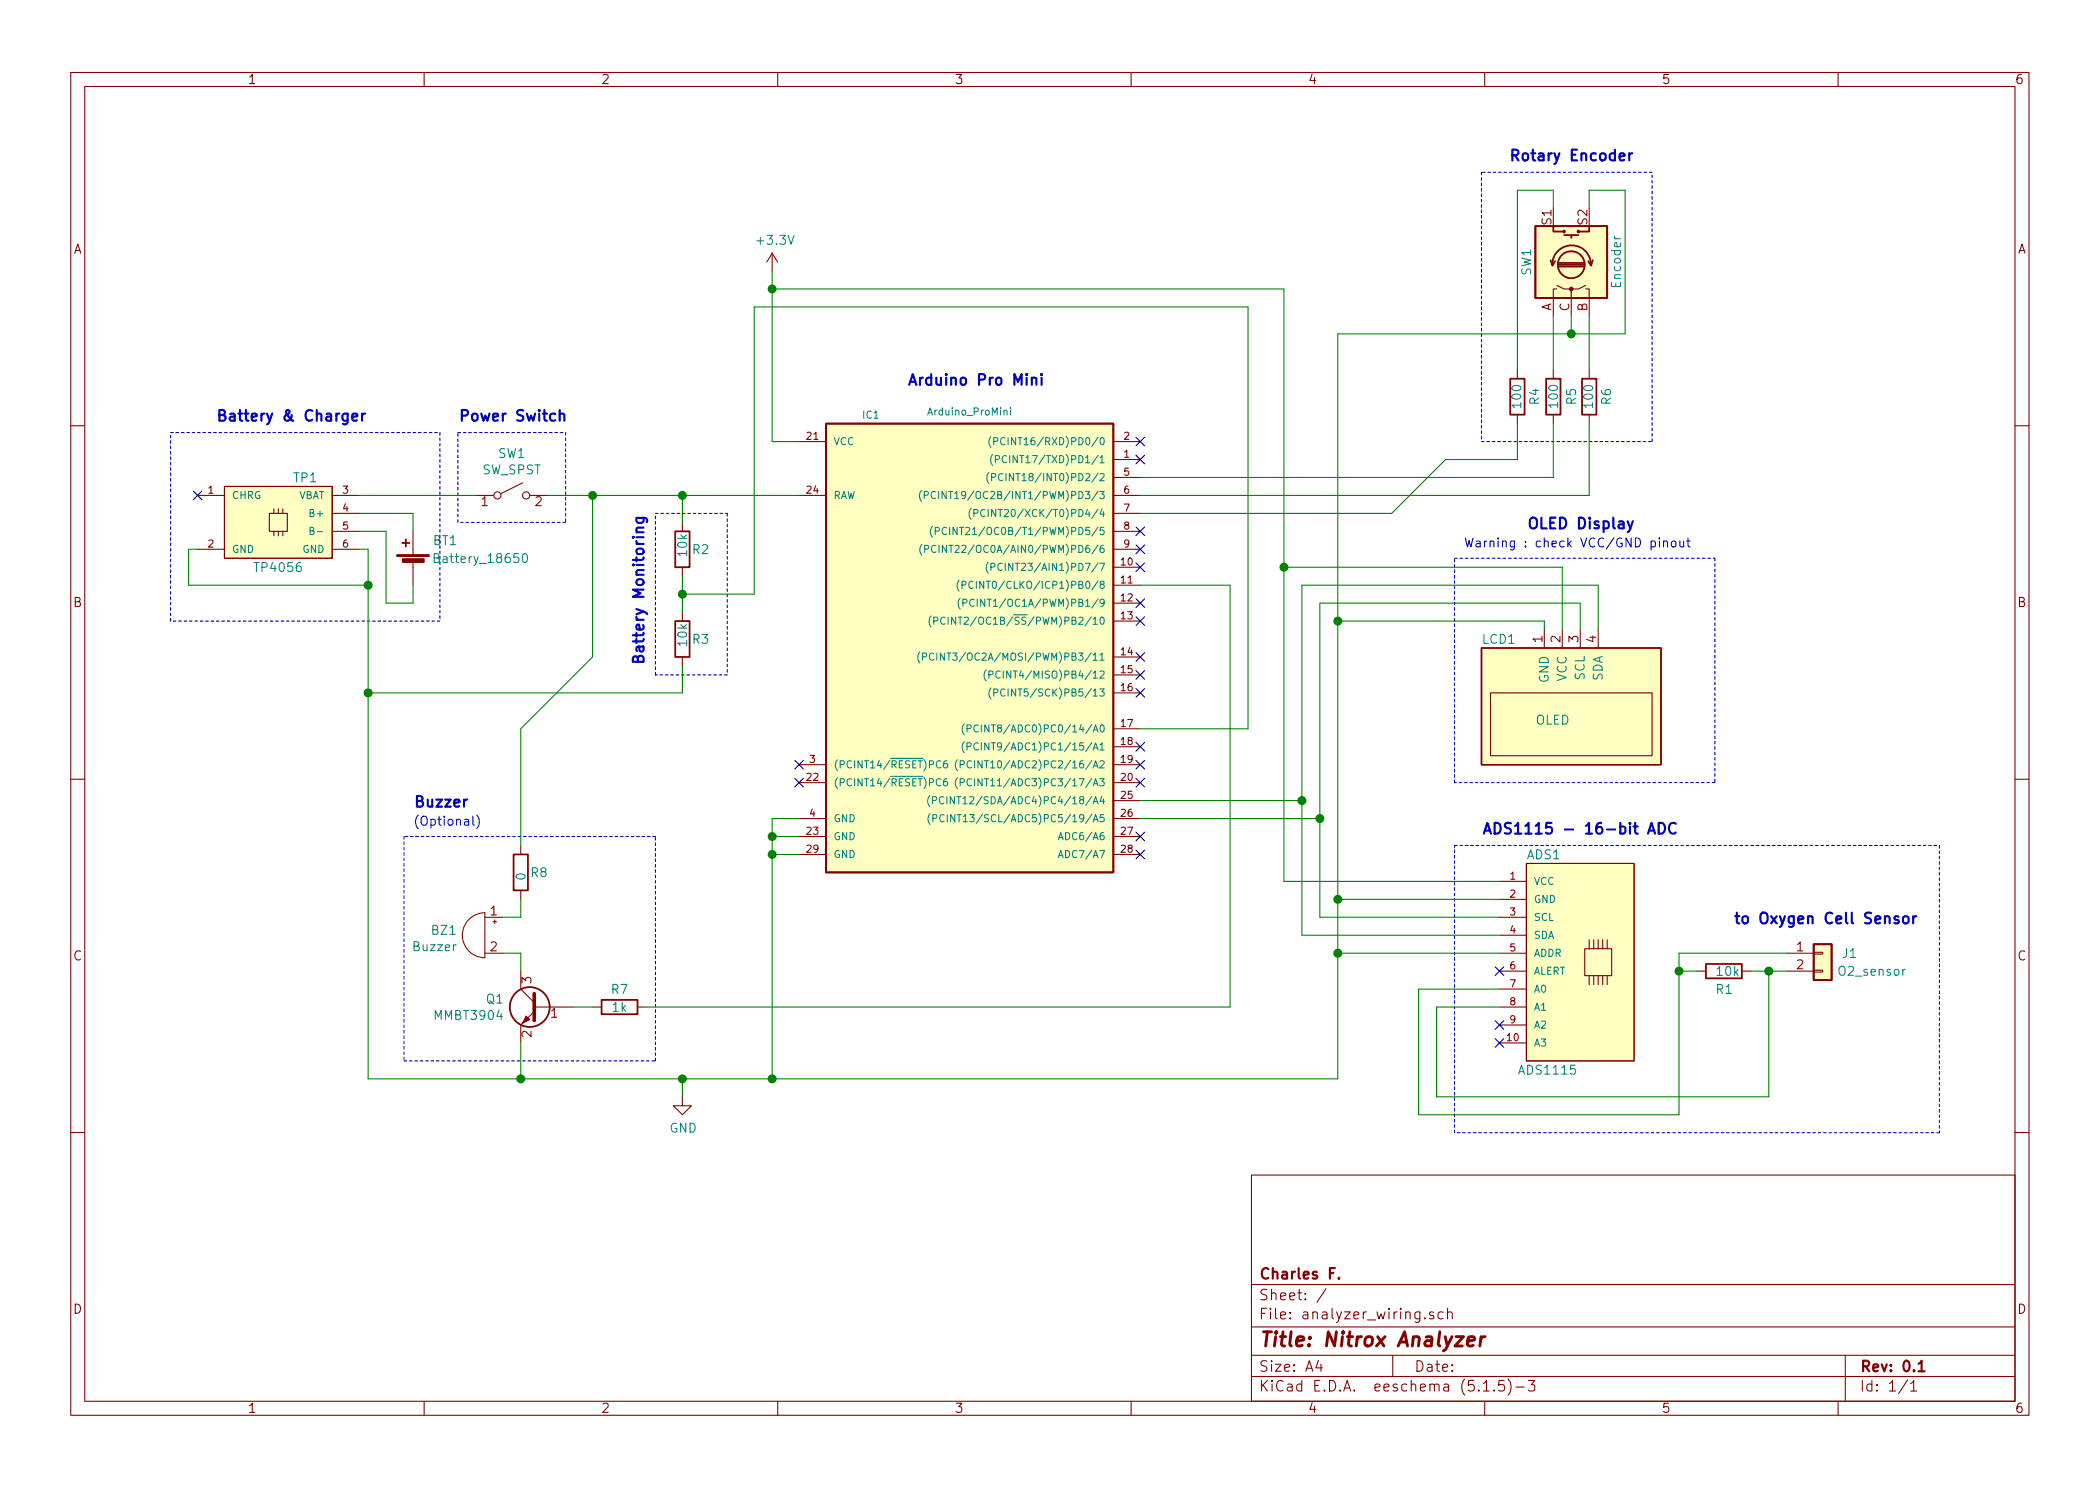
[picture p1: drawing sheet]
<svg xmlns="http://www.w3.org/2000/svg" width="297mm" height="210mm" viewBox="0 0 297 210" stroke-linecap="round" stroke-linejoin="round" font-family="sans-serif">
<g fill="none" stroke="#840000" stroke-width=".15">
<path d="M10 10.3h277v189.9h-277zM12 12.2h273v186.1h-273zM60 10.3v1.9M110 10.3v1.9M160 10.3v1.9M210 10.3v1.9M260 10.3v1.9M109.2 35.8l-.7 1.3M109.2 35.8v2.5M109.2 35.8l.8 1.3M214.6 52.3v1.3M214.6 58.7v1.2"/>
<path d="M219.7 52.3v1.3M219.7 58.7v1.2M220.2 40.9h-.5v3.8M220.2 40.4l1 .5h1v.5M224.3 40.9h.5v3.8M224.3 40.4l-1 .5h-1.1v3.8M224.8 52.3v1.3M224.8 58.7v1.2M10 60.2h2M27.9 70.1h3.8M27.9 77.7h3.8M31.7 68.8h15.3v10.2h-15.3z"/>
<path d="M38.1 72.6h2.5v2.6h-2.5zM38.7 75.2v.6zM38.7 72v.6zM39.4 75.2v.6zM39.4 72v.6zM40 75.2v.6zM40 72v.6zM47 70.1h3.8M47 72.6h3.8M47 75.2h3.8M47 77.7h3.8M58.4 75.2v3.3"/>
<path d="M58.4 79.5v3.3M67.3 70.1h2.5M73.9 68.3l-3 1.5M74.9 70.1h2.6M96.5 73.9v1.3M113 70.1h3.8M113 62.5h3.8M157.5 70.1h3.8M157.5 65h3.8M157.5 62.5h3.8M157.5 67.6h3.8M157.5 72.6h3.8"/>
<path d="M157.5 75.2h3.8M157.5 77.7h3.8M285 60.2h2M96.5 80.3v1.2M96.5 86.6v1.3M96.5 93v1.2M157.5 80.3h3.8M157.5 82.8h3.8M157.5 85.3h3.8M157.5 87.9h3.8M157.5 93h3.8M157.5 95.5h3.8"/>
<path d="M157.5 98h3.8M210.8 98h22.9v8.9h-22.9zM218.4 89.1v2.6M221 89.1v2.6M223.5 89.1v2.6M226.1 89.1v2.6M10 110.3h2M73.7 119.6v1.3M113 108.2h3.8M113 115.8h3.8M113 110.7h3.8M113 118.4h3.8"/>
<path d="M157.5 108.2h3.8M157.5 115.8h3.8M157.5 110.7h3.8M157.5 118.4h3.8M157.5 113.3h3.8M157.5 103.1h3.8M157.5 105.7h3.8M285 110.3h2M66.3 130.1a3.3 3.3 0 0 1 2.3-.9v6.3a3.2 3.2 0 0 1-2.9-2 3.2 3.2 0 0 1 .6-3.4zM68.6 129.8h2.5M68.6 134.9h2.5M69.7 130.4h.5"/>
<path d="M70 130.2v.5M73.7 126v1.2M73.7 137.4v2.5l1.9 2M113 120.9h3.8M157.5 120.9h3.8M212.1 129.8h3.8M212.1 134.9h3.8M212.1 137.4h3.8M212.1 124.7h3.8M212.1 127.2h3.8M212.1 132.3h3.8M212.1 139.9h3.8"/>
<path d="M215.9 122.2h15.2v27.9h-15.2zM224.2 134.2h3.8v3.8h-3.8zM224.8 138v1.3zM224.8 133v1.2zM225.4 138v1.3zM225.4 133v1.2zM226.1 138v1.3zM226.1 133v1.2zM226.7 138v1.3zM226.7 133v1.2zM227.3 138v1.3zM227.3 133v1.2z"/>
<path d="M240 137.4h1.3M246.4 137.4h1.2M252.7 134.9h3.8M252.7 137.4h3.8M256.5 137.3h1.3v.2h-1.3zM256.5 134.7h1.3v.3h-1.3zM75.6 143.1l-1.9 1.9v2.6M75.6 142.5h5.7M83.8 142.5h1.3M90.2 142.5h1.2M96.5 155.2v1.3h1.3l-1.3 1.2-1.3-1.2h1.3M212.1 142.5h3.8"/>
<path d="M212.1 147.6h3.8M212.1 145h3.8M10 160.2h2M177 166.3h108v32h-108zM285 160.2h2M60 198.3v1.9M110 198.3v1.9M160 198.3v1.9M177 194.8h108M177 191.8h108M177 187.8h108M177 181.8h108"/>
<path d="M186.5 192.5l-.4 1h1M186.8 193v1M187.6 182.3l-1.3 2M197 191.8v3M201.5 186.5h.1l-.1 .1v-.1v.1M202.8 185.7a.37 .37 0 0 0-.6 .1v.1a.54 .54 0 0 0 .6 .3v.3l-.2 .1-.4-.1M204.1 185.7a.48 .48 0 0 0-.6 0l-.1 .2 .1 .6a.48 .48 0 0 0 .6 0M204.7 185.7a.41 .41 0 0 1 .7 .1v.8M204.7 185.1v1.5M209.8 195.8l.5-.5v1.5M209.8 196.8h.9M210 198.3v1.9"/>
<path d="M211.3 196.7h.1l-.1 .1v-.1v.1M212.8 195.3h-.8v.7l.2-.1 .5 .1 .1 .2v.5l-.3 .1h-.3l-.2-.1M213.3 195.1a1.71 1.71 0 0 1 0 2.3M214.5 196.3h1.1M216.2 195.3h.9l-.5 .6 .4 .1a.65 .65 0 0 1 0 .7l-.2 .1h-.4l-.2-.1M260 198.3v1.9M261 191.8v6.5M269.8 195.2l-1.2 2M270.3 195.8l.3-.3 .1-.2v1.5M270.3 196.8h.8"/>
<circle cx="70.4" cy="70.1" r=".51"/>
<circle cx="74.4" cy="70.1" r=".51"/>
</g>
<path d="M188.8 179.4h-.7v1.5M189.4 180.8h.1l-.1 .1-.1-.1h.1v.1M271.4 193l.3-.2 .1-.3v1.5M271.4 194h.8" fill="none" stroke="#840000" stroke-width=".3"/>
<path d="M207.6 189.8l1-.2-.1-.4-.2-.1-.6 .1-.2 1 .3 .2 .6-.1M209.5 189.1l-.2 1.3M210.1 189.1a.54 .54 0 0 0-.7 .4" fill="none" stroke="#840000" stroke-width=".41"/>
<g fill="#840000" stroke="#840000" stroke-width=".15">
<path d="M56.1 78.5h4.6v.2h-4.6z"/>
<path d="M56.9 79.1h3.1v.5h-3.1z"/>
<path d="M74.4 143.8l.5 .5-1 .5z"/>
<circle cx="222.2" cy="40.9" r=".25"/>
</g>
<g fill="none" stroke="#840000" stroke-width=".25">
<path d="M217.2 32h10.1v10.2h-10.1zM219.3 36.8l.3 .8 .4-.6M219.6 37.5a2.74 2.74 0 0 1 2.7-2.8 2.74 2.74 0 0 1 2.7 2.8M219.7 32v.8h1.5M220.5 37.7h3.5M220.5 37.5h3.5M220.5 37.2h3.5M221.2 33.3h2.1M222.2 33.3v.3M224.8 32v.8h-1.5M225.3 36.8l-.3 .8-.3-.6M116.8 59.9h40.7v63.5h-40.7z"/>
<path d="M213.6 53.6h2v5.1h-2zM218.7 53.6h2v5.1h-2zM223.8 53.6h2v5.1h-2zM56.9 76.8h1M57.4 76.3v1M95.5 75.2h2v5.1h-2zM95.5 87.9h2v5.1h-2zM72.6 120.9h2.1v5.1h-2.1zM241.3 136.4h5.1v2h-5.1zM256.5 133.6h2.6v5.1h-2.6zM85.1 141.5h5.1v2h-5.1z"/>
<circle cx="221.2" cy="32.8" r=".13"/>
<circle cx="222.2" cy="37.5" r="1.9"/>
<circle cx="223.3" cy="32.8" r=".13"/>
<circle cx="74.9" cy="142.5" r="2.82"/>
</g>
<g fill="none" stroke="#008484" stroke-width=".15">
<path d="M228.4 33.4v.2l.2 .2M142 58.1h.1a.23 .23 0 0 1 .3 .1v.5M142.9 57.7v.1M142.9 58v.7M43.9 75.1h.4v-.4l-.4-.1v1h.3l.2-.3-.2-.2M44.9 75.2h.7M61.4 78.9h.6l.1-.3-.3-.3h-.4v1.3h.5l.3-.2a.36 .36 0 0 0-.4-.5M74 78.5l.2-.2a.73 .73 0 0 1 .1 1.3l-.2-.1-.2-.1v-.6zM130.4 69.4a1.13 1.13 0 0 0 0 1.5M130.4 77a1.13 1.13 0 0 0 0 1.6M130.7 70.1l.5-.1 .1-.1v-.3l-.6-.1v1.1M130.8 77.7l.5-.1 .1-.1-.1-.3h-.5v1"/>
<path d="M131.9 74.5a1.13 1.13 0 0 0 0 1.5M132.3 75.2l.5-.1 .1-.2-.1-.2-.5-.1v1M132.3 69.6a.47 .47 0 0 0-.6 .4 .47 .47 0 0 0 .6 .5M132.4 77.2a.47 .47 0 0 0-.7 .4 .47 .47 0 0 0 .6 .5h.1M132.8 69.5v1.1M132.8 77.2v1M133.8 69.5v1.1l-.6-1.1v1.1M133.9 74.7a.47 .47 0 0 0-.7 .4 .47 .47 0 0 0 .6 .5l.1-.1M133.9 77.2v1l-.6-1v1M134.3 74.6v1M135.4 74.6v1l-.6-1v1M137.4 71.9a1.2 1.2 0 0 0 0 1.6"/>
<path d="M137.7 72.6h.5l.1-.2v-.2l-.6-.1v1M139.3 72.2a.47 .47 0 0 0-.6 .4 .47 .47 0 0 0 .6 .4M139.8 79.5a1.2 1.2 0 0 0 0 1.6M139.8 72.1v1M139.9 66.8a1.2 1.2 0 0 0 0 1.6M140.2 61.8a1.2 1.2 0 0 0 0 1.5M140.3 67.5h.4l.1-.2v-.2l-.5-.1v1M140.4 64.3a1.2 1.2 0 0 0 0 1.6M140.6 62.5l.4-.1 .1-.2v-.2l-.5-.1v1M140.8 65l.5-.1 .1-.1-.1-.3h-.5v1M141.8 79.8a.4 .4 0 0 0-.5 0 .4 .4 0 0 0-.2 .5 .37 .37 0 0 0 .2 .4 .37 .37 0 0 0 .5-.1M141.9 67.1a.47 .47 0 0 0-.7 .4 .47 .47 0 0 0 .6 .5l.1-.1"/>
<path d="M142.2 62a.49 .49 0 0 0-.7 .3 .49 .49 0 0 0 .5 .6l.2-.1M142.4 64.5a.47 .47 0 0 0-.6 .4 .47 .47 0 0 0 .5 .5h.1M130.1 92.2a1.2 1.2 0 0 0 0 1.6M130.5 92.9h.5v-.4l-.5-.1v1M131.7 87.2a1.2 1.2 0 0 0 0 1.5M132.1 87.9l.5-.1 .1-.2-.1-.2-.5-.1v1M132.1 92.5a.4 .4 0 0 0-.5 0 .4 .4 0 0 0-.1 .5 .37 .37 0 0 0 .1 .4 .37 .37 0 0 0 .5-.1M132.5 92.4v1M133.6 92.4v1l-.6-1v1M133.7 87.4a.47 .47 0 0 0-.7 .4 .47 .47 0 0 0 .6 .5l.1-.1M134.1 87.3v1M135.2 87.3v1l-.6-1v1"/>
<path d="M135.7 82.1a1.2 1.2 0 0 0 0 1.5M135.8 84.6a1.2 1.2 0 0 0 0 1.6M136.1 82.8l.5-.1v-.4l-.5-.1v1.1M136.2 85.3h.5l.1-.2-.1-.2-.5-.1v1M137.6 82.3a.4 .4 0 0 0-.4 0 .4 .4 0 0 0-.2 .5 .37 .37 0 0 0 .2 .4 .37 .37 0 0 0 .4 0M137.8 84.9a.47 .47 0 0 0-.6 .4 .47 .47 0 0 0 .5 .4h.1M138.1 82.2v1.1M139.5 94.8a1.13 1.13 0 0 0 0 1.5M139.9 95.5l.5-.1 .1-.1-.1-.3-.5-.1v1.1M140.2 80.2h.4l.1-.2v-.2l-.5-.1v1M140.2 97.3a1.2 1.2 0 0 0 0 1.6M140.6 98h.4l.1-.2v-.2l-.5-.1v1"/>
<path d="M141.5 95a.47 .47 0 0 0-.7 .4 .47 .47 0 0 0 .6 .5h.1M142.2 97.6a.49 .49 0 0 0-.7 .3 .49 .49 0 0 0 .5 .6l.2-.1M131.5 112.6a1.2 1.2 0 0 0 0 1.5M131.5 115.1a1.2 1.2 0 0 0 0 1.6M131.9 113.3l.5-.1 .1-.2-.1-.2-.5-.1v1M132 115.8l.4-.1 .1-.4h-.5v1M133.1 107.7a.47 .47 0 0 0-.7 .4 .47 .47 0 0 0 .6 .5h.1M133.1 110.3a.47 .47 0 0 0-.7 .4 .47 .47 0 0 0 .6 .4h.1M133.5 112.8a.49 .49 0 0 0-.7 .3 .49 .49 0 0 0 .5 .6l.2-.1M133.5 115.3a.4 .4 0 0 0-.5 0 .4 .4 0 0 0-.1 .5l.2 .4 .2 .1 .2-.1M133.9 107.6l-.2 .1a.66 .66 0 0 0 0 1l.3-.1v-.4l-.2-.2h-.1l-.2 .2M133.9 110.2h-.2a.66 .66 0 0 0 0 1l.3-.1v-.4l-.2-.1h-.1l-.2 .1"/>
<path d="M133.9 112.7v1M134 115.3v1M135 112.7v1l-.6-1v1M135.1 115.3v1l-.6-1v1M135.4 110a1.13 1.13 0 0 0 0 1.6M135.4 107.5a1.13 1.13 0 0 0 0 1.5M135.8 110.7h.5l.1-.2-.1-.2-.5-.1v1M135.8 108.2l.5-.1 .1-.1-.1-.3-.5-.1v1.1M136.4 102.4a1.13 1.13 0 0 0 0 1.6M136.4 104.9a1.13 1.13 0 0 0 0 1.6M136.8 103.1l.5-.1 .1-.1-.1-.3h-.5v1M136.8 105.6h.5l.1-.2-.1-.2-.5-.1v1"/>
<path d="M137.4 110.3a.47 .47 0 0 0-.6 .4 .47 .47 0 0 0 .6 .4M137.4 107.7a.47 .47 0 0 0-.6 .4 .47 .47 0 0 0 .6 .5M137.8 107.6v1.1M137.8 110.2v1M138.4 102.6a.47 .47 0 0 0-.7 .4 .47 .47 0 0 0 .6 .5h.1M138.4 105.2a.47 .47 0 0 0-.7 .4 .47 .47 0 0 0 .6 .5l.1-.1M138.8 102.6v1M138.8 105.1v1M149.7 118.8l.3-1 .4 1M149.8 118.5h.5M149.7 121.4l.3-1.1 .4 1.1M149.8 121.1h.5"/>
<path d="M269.5 137.2h-.2l-.2 .2"/>
</g>
<g fill="#ffffc2" stroke="#ffffc2" stroke-width=".14">
<path d="M256.5 133.6h2.6v5.1h-2.6z"/>
<path d="M217.2 32h10.1v10.2h-10.1z"/>
<path d="M116.8 59.9h40.7v63.5h-40.7z"/>
<path d="M31.7 68.8h15.3v10.2h-15.3z"/>
<path d="M209.5 91.7h25.4v16.5h-25.4z"/>
<path d="M215.9 122.2h15.2v27.9h-15.2z"/>
</g>
<path d="M209.5 91.7h25.4v16.5h-25.4z" fill="none" stroke="#840000" stroke-width=".2"/>
<path d="M75.6 140.6v3.8" fill="none" stroke="#840000" stroke-width=".51"/>
<g fill="none" stroke="#0000c2" stroke-width=".15" stroke-dasharray=".4 .4">
<path d="M209.5 24.4v38.1M233.7 24.4h-24.2M24.1 61.2h38.1M62.2 61.2v26.7M64.8 61.2h15.2M64.8 73.9v-12.7M80 73.9h-15.2M80 61.2v12.7M92.7 72.6h10.2M102.9 72.6v22.9M205.7 79h36.9M209.5 62.5h24.2"/>
<path d="M233.7 62.5v-38.1M242.6 79v31.7M24.1 87.9v-26.7M62.2 87.9h-38.1M92.7 95.5v-22.9M102.9 95.5h-10.2M57.1 118.4v31.7M92.7 118.4h-35.6M205.7 119.6h68.6M205.7 110.7v-31.7M242.6 110.7h-36.9M274.3 119.6v40.7"/>
<path d="M57.1 150.1h35.6M92.7 150.1v-31.7M205.7 160.3v-40.7M274.3 160.3h-68.6"/>
</g>
<g fill="none" stroke="#008400" stroke-width=".15">
<path d="M109.2 38.3v24.2h3.8M219.7 29.5v-2.6h-5.1v25.4M224.8 29.5v-2.6h5.1v20.3h-40.7v105.4h-137.1v-74.9h-1.3M109.2 40.9h72.4v83.8h30.5M214.6 59.9v5.1h-10.1l-7.7 7.6h-35.5M219.7 59.9v7.7h-58.4M219.7 44.7v7.6M222.2 44.7v2.5M224.8 59.9v10.2h-63.5M224.8 44.7v7.6M27.9 77.7h-1.2v5.1h25.4M50.8 75.2h3.8v10.1h3.8v-2.5"/>
<path d="M50.8 70.1h16.5M50.8 72.6h7.6v2.6M77.5 70.1h35.5M83.8 70.1v22.9l-10.1 10.1v16.5M96.5 70.1v3.8M96.5 81.5v5.1M96.5 94.2v3.8h-44.4M96.5 84.1h10.2v-40.7h69.8v59.7h-15.2M161.3 82.8h12.7v59.7h-82.6M181.6 80.3h39.4v8.8M189.2 87.9h29.2v1.2M223.5 89.1v-3.8h-36.8v44.5h25.4"/>
<path d="M226.1 89.1v-6.3h-42v49.5h28M109.2 118.4h3.8M113 115.8h-3.8v36.8M161.3 115.8h25.4M161.3 113.3h22.8M71.1 134.9h2.6v2.5M73.7 127.2v2.6h-2.6M109.2 120.9h3.8M189.2 134.9h22.9M189.2 127.2h22.9M237.5 137.4h2.5M247.6 137.4h5.1"/>
<path d="M250.2 137.4v17.8h-47v-12.7h8.9M252.7 134.9h-15.2v22.8h-36.8v-17.8h11.4M73.7 147.6v5M81.3 142.5h2.5M96.5 152.6v2.6"/>
</g>
<g fill="none" stroke="#0000c2" stroke-width=".3">
<path d="M230.5 21.7v1M230.9 21.7l-.3 .1-.1 .2M49.8 59l.7-.1v-.3l-.5-.1-.2 .2 .1 .8h.1h.5M51.2 58.5v1M51.6 58.5l-.2 .1-.2 .2M79.2 58.6a.41 .41 0 0 1 .6 .1v.8M145.9 53.6a.4 .4 0 0 1 .7 0v.9M147.3 52.9l-.1 .1h.2l-.1-.1v.2M147.3 53.4v1.1M90 73.3h1.4a.41 .41 0 0 1 .1 .6M90.1 73.3l-.1 .4 .3 .3h.4l.3-.2v-.1v-.4M91 74.6l-.9 .1a.45 .45 0 0 0 0 .6"/>
<path d="M231 73.8l-.5 1.3-.3 .2M66.1 113.1l-.3 .1-.2 .2M233.1 118l.5-1.6 .5 1.6M233.2 117.5h.8M234.6 116.4a.77 .77 0 0 1 .9 .8 .77 .77 0 0 1-.9 .8zM237 116.6a.63 .63 0 0 0-.7 0 .63 .63 0 0 0-.2 .7 .58 .58 0 0 0 .3 .6 .58 .58 0 0 0 .6-.1M268.5 129.7l-.4-.1-.2 .2 .1 .3 .5 .1v.4l-.1 .1-.5-.1M269.2 129.8a.44 .44 0 0 1 .8 .1v.4a.42 .42 0 0 1-.4 .4 .42 .42 0 0 1-.4-.4zM270.6 129.6v1.1M271.1 129.6l-.3 .1-.2 .2"/>
</g>
<path d="M234.7 76.1l-.1 .1h.1v-.1v.1M234.7 76.5v.9M235.3 76.7l.1-.1a.31 .31 0 0 1 .5 .1v.7M235.3 76.5v.9M236.5 76.6l.3-.1 .2 .2 .1 .5-.1 .1-.3 .1-.3-.2v-.4zM237.6 76.5v.7a.31 .31 0 0 0 .5 .1h.1M238.2 76.5v.9M238.6 76.5h.5M238.8 76.1v1.1v.1l.3 .1M66.9 115.5v1.1l.2 .2M67.4 115.3a1.47 1.47 0 0 1 0 1.9" fill="none" stroke="#0000c2" stroke-width=".15"/>
<g fill="#008400" stroke="#008400" stroke-width=".25">
<circle cx="83.8" cy="70.1" r=".51"/>
<circle cx="109.2" cy="40.9" r=".51"/>
<circle cx="186.7" cy="115.8" r=".51"/>
<circle cx="237.5" cy="137.4" r=".51"/>
<circle cx="184.2" cy="113.3" r=".51"/>
<circle cx="250.2" cy="137.4" r=".51"/>
<circle cx="96.5" cy="70.1" r=".51"/>
<circle cx="181.6" cy="80.3" r=".51"/>
<circle cx="96.5" cy="84.1" r=".51"/>
<circle cx="189.2" cy="134.9" r=".51"/>
<circle cx="189.2" cy="127.2" r=".51"/>
<circle cx="109.2" cy="152.6" r=".51"/>
<circle cx="96.5" cy="152.6" r=".51"/>
<circle cx="52.1" cy="98" r=".51"/>
<circle cx="73.7" cy="152.6" r=".51"/>
<circle cx="109.2" cy="118.4" r=".51"/>
<circle cx="189.2" cy="87.9" r=".51"/>
<circle cx="222.3" cy="47.2" r=".51"/>
<circle cx="109.2" cy="120.9" r=".51"/>
<circle cx="52.1" cy="82.8" r=".51"/>
</g>
<g fill="none" stroke="#000084" stroke-width=".15">
<path d="M27.3 69.5l1.2 1.2M28.5 69.5l-1.2 1.2M160.7 61.9l1.2 1.2M160.7 64.4l1.2 1.2M160.7 74.6l1.2 1.2M160.7 77.1l1.2 1.2M160.7 79.6l1.2 1.3M161.9 61.9l-1.2 1.2M161.9 64.4l-1.2 1.2M161.9 74.6l-1.2 1.2M161.9 77.1l-1.2 1.2M161.9 79.6l-1.2 1.3"/>
<path d="M160.7 94.9l1.2 1.2M160.7 97.4l1.2 1.2M160.7 92.3l1.2 1.3M160.7 87.3l1.2 1.2M160.7 84.7l1.2 1.2M161.9 94.9l-1.2 1.2M161.9 97.4l-1.2 1.2M161.9 92.3l-1.2 1.3M161.9 87.3l-1.2 1.2M161.9 84.7l-1.2 1.2M112.4 107.6l1.2 1.2M112.4 110.1l1.2 1.2"/>
<path d="M113.6 107.6l-1.2 1.2M113.6 110.1l-1.2 1.2M160.7 105l1.2 1.3M160.7 107.6l1.2 1.2M160.7 110.1l1.2 1.2M160.7 117.7l1.2 1.3M161.9 105l-1.2 1.3M161.9 107.6l-1.2 1.2M161.9 110.1l-1.2 1.2M161.9 117.7l-1.2 1.3M160.7 120.3l1.2 1.2M161.9 120.3l-1.2 1.2"/>
<path d="M211.5 136.8l1.2 1.2M212.7 136.8l-1.2 1.2M211.5 144.4l1.2 1.2M211.5 147l1.2 1.2M212.7 144.4l-1.2 1.2M212.7 147l-1.2 1.2"/>
</g>
<text font-size="2.8" fill="#840000" x="178" y="190.5">Title: Nitrox Analyzer</text>
<g font-size="2.1" fill="#0000c2">
<text x="213.4" y="22.8">Rotary Encoder</text>
<text x="30.5" y="59.6">Battery &amp; Charger</text>
<text x="64.8" y="59.6">Power Switch</text>
<text x="128.3" y="54.5">Arduino Pro Mini</text>
<text x="215.9" y="74.8">OLED Display</text>
<text x="91.1" y="94.2" transform="rotate(-90 91.1 94.2)">Battery Monitoring</text>
<text x="58.4" y="114.2">Buzzer</text>
<text x="209.5" y="118">ADS1115 - 16-bit ADC</text>
<text x="245.1" y="130.7">to Oxygen Cell Sensor</text>
</g>
<g font-size="2.1" fill="#840000">
<text x="178" y="184">Sheet: /</text>
<text x="178" y="181">Charles F.</text>
<text x="178" y="186.7">File: analyzer_wiring.sch</text>
<text x="178" y="196.9">KiCad E.D.A. eeschema (5.1.5)-3</text>
<text x="178" y="194.1">Size: A4</text>
<text x="200" y="194.1">Date:</text>
<text x="263" y="194.1">Rev: 0.1</text>
<text x="263" y="196.9">Id: 1/1</text>
</g>
<g font-size="1.8" fill="#840000">
<text x="35" y="11.9">1</text>
<text x="85" y="11.9">2</text>
<text x="135" y="11.9">3</text>
<text x="185" y="11.9">4</text>
<text x="235" y="11.9">5</text>
<text x="285" y="11.9">6</text>
<text x="10.4" y="35.9">A</text>
<text x="219.5" y="31.8" transform="rotate(-90 219.5 31.8)">S1</text>
<text x="224.5" y="31.8" transform="rotate(-90 224.5 31.8)">S2</text>
<text x="285.4" y="35.9">A</text>
<text x="219.5" y="44.1" transform="rotate(-90 219.5 44.1)">A</text>
<text x="222" y="44.1" transform="rotate(-90 222 44.1)">C</text>
<text x="224.5" y="44.1" transform="rotate(-90 224.5 44.1)">B</text>
<text x="68.1" y="71.6">1</text>
<text x="75.7" y="71.6">2</text>
<text x="10.4" y="85.9">B</text>
<text x="285.4" y="85.9">B</text>
<text x="218.2" y="90.9" transform="rotate(-90 218.2 90.9)">1</text>
<text x="220.7" y="90.9" transform="rotate(-90 220.7 90.9)">2</text>
<text x="223.3" y="90.9" transform="rotate(-90 223.3 90.9)">3</text>
<text x="225.8" y="90.9" transform="rotate(-90 225.8 90.9)">4</text>
<text x="69.4" y="129.5">1</text>
<text x="10.4" y="135.9">C</text>
<text x="69.4" y="134.6">2</text>
<text x="254.2" y="134.6">1</text>
<text x="254.2" y="137.2">2</text>
<text x="285.4" y="135.9">C</text>
<text x="75.2" y="139.2" transform="rotate(-90 75.2 139.2)">3</text>
<text x="75.2" y="146.8" transform="rotate(-90 75.2 146.8)">2</text>
<text x="77.9" y="144">1</text>
<text x="10.4" y="185.9">D</text>
<text x="285.4" y="185.9">D</text>
<text x="35" y="199.9">1</text>
<text x="85" y="199.9">2</text>
<text x="135" y="199.9">3</text>
<text x="185" y="199.9">4</text>
<text x="235" y="199.9">5</text>
<text x="285" y="199.9">6</text>
</g>
<g font-size="1.8" fill="#008484">
<text x="107.3" y="34.6">+3.3V</text>
<text x="216.6" y="39" transform="rotate(-90 216.6 39)">SW1</text>
<text x="229.3" y="40.6" transform="rotate(-90 229.3 40.6)">Encoder</text>
<text x="215.2" y="57.6" transform="rotate(-90 215.2 57.6)">100</text>
<text x="217.7" y="57.2" transform="rotate(-90 217.7 57.2)">R4</text>
<text x="220.4" y="57.6" transform="rotate(-90 220.4 57.6)">100</text>
<text x="222.9" y="57.2" transform="rotate(-90 222.9 57.2)">R5</text>
<text x="225.3" y="57.6" transform="rotate(-90 225.3 57.6)">100</text>
<text x="227.9" y="57.2" transform="rotate(-90 227.9 57.2)">R6</text>
<text x="70.5" y="64.8">SW1</text>
<text x="41.6" y="68.2">TP1</text>
<text x="68.2" y="67.1">SW_SPST</text>
<text x="61.3" y="77.1">BT1</text>
<text x="36.2" y="80.9">TP4056</text>
<text x="62" y="79.7">Battery_18650</text>
<text x="97.2" y="78.7" transform="rotate(-90 97.2 78.7)">10k</text>
<text x="98" y="78.4">R2</text>
<text x="97.2" y="91.4" transform="rotate(-90 97.2 91.4)">10k</text>
<text x="98" y="91.1">R3</text>
<text x="209.7" y="91.1">LCD1</text>
<text x="219.1" y="96.6" transform="rotate(-90 219.1 96.6)">GND</text>
<text x="221.6" y="96.4" transform="rotate(-90 221.6 96.4)">VCC</text>
<text x="224.2" y="96.2" transform="rotate(-90 224.2 96.2)">SCL</text>
<text x="226.7" y="96.4" transform="rotate(-90 226.7 96.4)">SDA</text>
<text x="217.2" y="102.5">OLED</text>
<text x="74.3" y="124.5" transform="rotate(-90 74.3 124.5)">0</text>
<text x="75.1" y="124.1">R8</text>
<text x="216" y="121.6">ADS1</text>
<text x="58.6" y="134.6">Buzzer</text>
<text x="61.1" y="132.3">BZ1</text>
<text x="260.7" y="135.6">J1</text>
<text x="68.8" y="142">Q1</text>
<text x="86.5" y="140.6">R7</text>
<text x="86.7" y="143.2">1k</text>
<text x="242.8" y="140.6">R1</text>
<text x="242.9" y="138.1">10k</text>
<text x="260.2" y="138.1">O2_sensor</text>
<text x="61.6" y="144.3">MMBT3904</text>
<text x="215.1" y="152.1">ADS1115</text>
<text x="94.7" y="160.3">GND</text>
</g>
<g font-size="1.8" fill="#0000c2">
<text x="207" y="77.5">Warning : check VCC/GND pinout</text>
<text x="58.4" y="116.8">(Optional)</text>
</g>
<g font-size="1.4" fill="#008484">
<text x="122.1" y="59.2">IC1</text>
<text x="131.5" y="58.8">Arduino_ProMini</text>
<text x="117.9" y="63">VCC</text>
<text x="142.4" y="63">(PCINT16/RXD)PD0/0</text>
<text x="142.5" y="65.5">(PCINT17/TXD)PD1/1</text>
<text x="32.8" y="70.6">CHRG</text>
<text x="42.1" y="70.6">VBAT</text>
<text x="117.9" y="70.6">RAW</text>
<text x="134.1" y="70.6">(PCINT19/OC2B/INT1/PWM)PD3/3</text>
<text x="142.3" y="68.1">(PCINT18/INT0)PD2/2</text>
<text x="44.1" y="73.1">B+</text>
<text x="135.6" y="75.7">(PCINT21/OC0B/T1/PWM)PD5/5</text>
<text x="140.3" y="73.1">(PCINT20/XCK/T0)PD4/4</text>
<text x="32.8" y="78.2">GND</text>
<text x="42.8" y="78.2">GND</text>
<text x="134" y="78.2">(PCINT22/OC0A/AIN0/PWM)PD6/6</text>
<text x="138.6" y="83.3">(PCINT0/CLKO/ICP1)PB0/8</text>
<text x="142.2" y="80.8">(PCINT23/AIN1)PD7/7</text>
<text x="135.3" y="88.4">(PCINT2/OC1B/SS/PWM)PB2/10</text>
<text x="138.4" y="85.8">(PCINT1/OC1A/PWM)PB1/9</text>
<text x="133.6" y="93.5">(PCINT3/OC2A/MOSI/PWM)PB3/11</text>
<text x="141.8" y="96">(PCINT4/MISO)PB4/12</text>
<text x="142.4" y="98.5">(PCINT5/SCK)PB5/13</text>
<text x="139.3" y="103.6">(PCINT8/ADC0)PC0/14/A0</text>
<text x="139.3" y="106.2">(PCINT9/ADC1)PC1/15/A1</text>
<text x="117.9" y="108.7">(PCINT14/RESET)PC6</text>
<text x="117.9" y="111.2">(PCINT14/RESET)PC6</text>
<text x="135.2" y="113.8">(PCINT12/SDA/ADC4)PC4/18/A4</text>
<text x="138.5" y="111.2">(PCINT11/ADC3)PC3/17/A3</text>
<text x="138.5" y="108.7">(PCINT10/ADC2)PC2/16/A2</text>
<text x="117.9" y="116.3">GND</text>
<text x="117.9" y="118.9">GND</text>
<text x="135.3" y="116.3">(PCINT13/SCL/ADC5)PC5/19/A5</text>
<text x="150.4" y="118.9">ADC6/A6</text>
<text x="117.9" y="121.4">GND</text>
<text x="150.4" y="121.4">ADC7/A7</text>
<text x="216.9" y="125.2">VCC</text>
<text x="216.9" y="127.8">GND</text>
<text x="216.9" y="130.3">SCL</text>
<text x="216.9" y="132.8">SDA</text>
<text x="216.9" y="135.4">ADDR</text>
<text x="216.9" y="137.9">ALERT</text>
<text x="216.9" y="140.5">A0</text>
<text x="216.9" y="143">A1</text>
<text x="216.9" y="148.1">A3</text>
<text x="216.9" y="145.5">A2</text>
</g>
<g font-size="1.4" fill="#840000">
<text x="114.1" y="62.2">21</text>
<text x="159" y="64.8">1</text>
<text x="159" y="62.2">2</text>
<text x="29.5" y="69.8">1</text>
<text x="48.5" y="69.8">3</text>
<text x="114.1" y="69.8">24</text>
<text x="159" y="67.3">5</text>
<text x="159" y="69.8">6</text>
<text x="29.5" y="77.5">2</text>
<text x="48.5" y="72.4">4</text>
<text x="48.5" y="74.9">5</text>
<text x="48.5" y="77.5">6</text>
<text x="159" y="72.4">7</text>
<text x="159" y="74.9">8</text>
<text x="159" y="77.5">9</text>
<text x="158.6" y="80">10</text>
<text x="158.6" y="82.5">11</text>
<text x="158.6" y="85.1">12</text>
<text x="158.6" y="87.6">13</text>
<text x="158.6" y="92.7">14</text>
<text x="158.6" y="95.2">15</text>
<text x="158.6" y="97.8">16</text>
<text x="114.6" y="107.9">3</text>
<text x="158.6" y="102.9">17</text>
<text x="158.6" y="105.4">18</text>
<text x="158.6" y="107.9">19</text>
<text x="114.1" y="110.5">22</text>
<text x="158.6" y="110.5">20</text>
<text x="158.6" y="113">25</text>
<text x="114.1" y="118.1">23</text>
<text x="114.6" y="115.6">4</text>
<text x="158.6" y="115.6">26</text>
<text x="158.6" y="118.1">27</text>
<text x="114.1" y="120.6">29</text>
<text x="158.6" y="120.6">28</text>
<text x="213.6" y="124.5">1</text>
<text x="213.6" y="127">2</text>
<text x="213.6" y="129.5">3</text>
<text x="213.6" y="132.1">4</text>
<text x="213.6" y="134.6">5</text>
<text x="213.6" y="137.2">6</text>
<text x="213.6" y="139.7">7</text>
<text x="213.6" y="142.2">8</text>
<text x="213.2" y="147.3">10</text>
<text x="213.6" y="144.8">9</text>
</g>
</svg>
